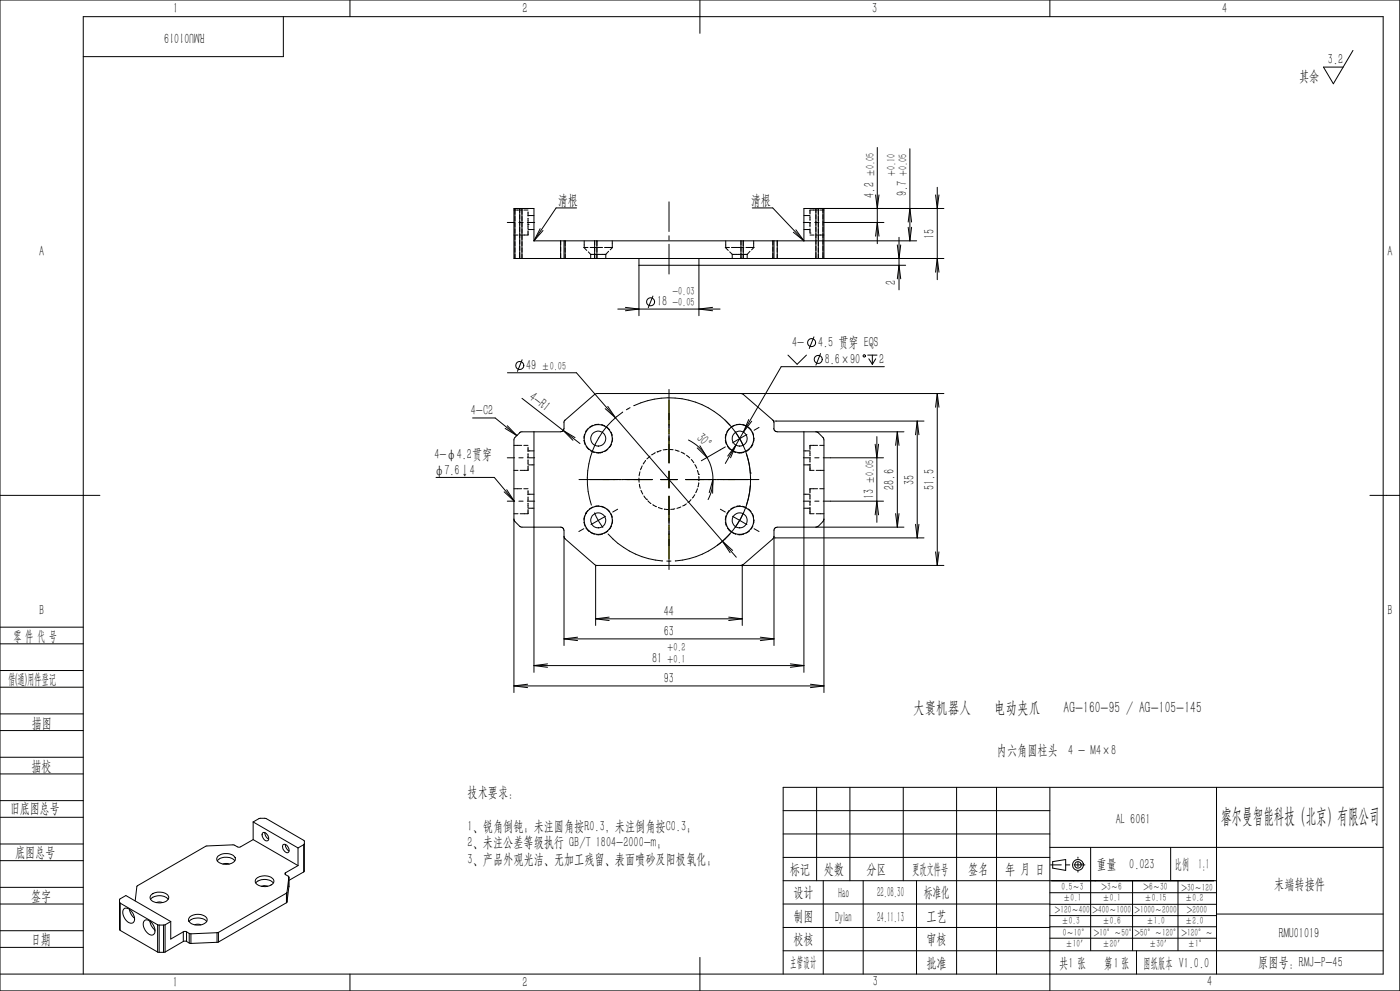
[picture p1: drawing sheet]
<svg xmlns="http://www.w3.org/2000/svg" width="420mm" height="297mm" viewBox="0 0 420 297" stroke-linecap="round" stroke-linejoin="round" font-family="sans-serif">
<g fill="none" stroke="#000" stroke-width=".3">
<path d="M0 0h419.9v297h-419.9zM85 5v12h-60M105 0v5M210 0v10M315 0v5M405.9 15.1l-5.9 10-3-5h6M262.7 58.4l.5 4.1 .5-4.1M263.2 44.2v28.8M273 44.6v27.6M280.7 58.4l.5 4.1 .5-4.1M281.2 56.1v27.7M152.2 66.7h2.2"/>
<path d="M154.2 70.4h1.2M154.2 62.9h2.3M154.5 62.5h-.3v15h.3M154.5 62.5v15M154.5 77.5h1.4M154.5 62.5h1.4M155.7 66.7h1.2M155.9 62.5h.7M155.9 77.5h.7M155.9 62.5v15M156.6 62.5h3.6v9.7M156.6 62.5v15"/>
<path d="M156.6 77.5h11.6M157.1 62.9h1.3M158.2 66.7h2.2M158.4 67.3h.1M158.4 63.5v1.3M158.4 65.4v3.1M158.4 69.2v1.2h-2.4M158.4 68.8h1.8M158.4 64.6h1.8M160.2 72.2h8M162.1 68.5l-1.9 3.7M162.9 69.1l-2.7 3.1"/>
<path d="M168.2 72.2h1M168.2 77.5h1M168.2 72.2v5.3M169.2 72.2h.3M169.2 77.5h.3M169.2 72.2v5.3M169.5 72.2v5.3M169.5 72.2h8.9M169.5 77.5h8.9M173 62.3h-6.2l-6.6 9.9M175.3 72.2v2M176.4 74.2h-1.2l.8 .9"/>
<path d="M176.5 75.5l.7 .7M177 74.2h3.7M177.2 76.2h4.5M177.2 76.2v1.3M178.4 72.2h.7M178.4 77.5h.7M178.4 72.2v5.3M179.1 72.2v5.3M179.1 72.2h43.2M179.1 77.5h43.2M181.4 74.2h2.4l-.8 .7M181.7 76.2v1.3"/>
<path d="M182.6 75.3l-.9 .9M183.7 72.2v2M191.7 79.5h80M191.7 77.5v17.1M200.7 60.5v8.9M200.7 70.7v1.2M200.7 73.2v8.9M209.7 77.5v17.1M217.7 72.2v2M218.8 74.2h-1.2l.9 .9M218.9 75.5l.8 .7M219.5 74.2h3.6"/>
<path d="M222.3 72.2h.7M222.3 77.5h.7M222.3 72.2v5.3M223 72.2v5.3M223 72.2h8.9M223 77.5h60.2M223.8 74.2h2.4l-.7 .7M224.2 76.2h-4.5v1.3M224.2 76.2v1.3M225 75.3l-.8 .9M225.7 62.3h6.1l9.4 9.9M226.1 72.2v2"/>
<path d="M231.9 72.2h.3M231.9 72.2v5.3h.3M232.2 72.2h1M232.2 72.2v5.3M233.2 72.2v5.3h-1M233.2 72.2h41.8M238 69.6l3.2 2.6M238.8 68.9l2.4 3.3M241 66.7h2.2M241.2 68.8h1.8M241.2 64.6h1.8M243 69.8h.1"/>
<path d="M243 64.8v1.3M243 66.7v1.3M243 68.6v1.2M243 70.4h1.2M244.4 66.7h1.3M244.8 62.5h.7M244.8 62.5v15h.7v-15M244.8 62.5h-3.6v9.7M244.9 70.4h2.3M245.3 62.9h-2.3v1.3M245.5 62.5h37.7M245.9 62.9h1.3"/>
<path d="M246.9 62.5h.3v15h-.3zM247 66.7h18.2M262.7 70.8l.5-4.1 .5 4.1M269.2 73.4l.5 4.1 .5-4.1M269.7 71.1v15.8M272.5 66.5l.5-4 .5 4M272.5 68.1l.5 4.1M273.5 68.1l-.5 4.1M185.3 92.6h30.7M187.6 92.1l4.1 .5-4.1 .5M195.9 88.7l-1.4 3.5M213.8 92.1l-4.1 .5 4.1 .5"/>
<path d="M269.2 83.6l.5-4.1 .5 4.1M280.7 81.6l.5-4.1 .5 4.1M152.2 111.7h20.7l48 55.3M156.6 119.4l12.4 9.6M156.6 107.8l-1.4 3.5M200.7 116.7v12.7M222.3 117.9l.7 .3 9 7.9 .2 2.3M236.4 106.4l2.7 2.8 2.8-2.8M244.2 101l-1.4 3.4M246.2 106l-1.4 3.4M260.3 106.4h2.8M260.6 107.5l1.1 1.7"/>
<path d="M261.7 106.4v2.8M262.7 107.5l-1 1.7M265.3 109.9h-30.9l-11.4 19.6M281.2 117.9v51.6M281.2 117.9l-.5 4.1M281.2 117.9l.5 4.1M283.2 117.9h-104.1l-.7 .3-9 7.7-.2 .5v2.3l-.5 .5-.5 .2h-11.9l-.4 .3M141.8 125.3h6.7l6.6 5.3M151.6 128.4l3.5 2.2M152.2 137.2h2.2M152.2 127.6l2.9 3M154.2 133.5h2.3"/>
<path d="M155.7 137.2h1.2M155.9 129.7l-1.4 1.4-.3 .6v75.9M157.1 133.5h1.3M158.2 137.2h2.2M158.4 134v1.3M158.4 135.9v1.3M158.4 137.8v1.3M158.4 139.7v1.3h-2.4M158.4 139.3h1.8M158.4 135.1h1.8M160.2 129.4v72.1M169 129l3.5 2.1"/>
<path d="M169 129l5 3.9M169 129l2.9 3M175.2 132l.3 1.2M175.3 130.1l-.1 1.3M175.9 133.8l.8 .9M176.3 128.5l-.7 1M176.7 134.7h.1M177.2 135.1l1.1 .5M177.8 127.5l-1 .6M178.3 135.6h.1M179.7 127.2l-1.3 .1M180.3 127.3l1.2 .4"/>
<path d="M180.7 135.6l-1.8 .1M182 128l.9 .9M182.3 134.6l-1 .7M182.3 121.8l2.4 3.4-3.1-2.7M183.3 129.5l.3 1.1M183.4 133.1l-.6 1.1M183.7 131.2l-.1 1.3M186.8 123.5a24.6 24.6 0 0 0-9.4 27.9M189 122.2l-1.1 .6M190.1 121.6a24.5 24.5 0 0 1 28.9 5.8M192.7 139.6l-.5 1.2M193.6 138l-.6 1.1"/>
<path d="M195 136.7l-.9 .8M196.6 135.7l-1.1 .6M197.1 135.4h.1M198.3 135l-1.2 .4M200.2 134.7l-1.2 .1M200.7 134.7l1.2 .1M200.7 129.6v9.1M202.6 134.9l1.2 .4M204.3 135.5l1.1 .6M206 136.4l.9 .8M206.5 131.9a13.2 13.2 0 0 1 5.6 5.2M207.4 137.7l.8 1"/>
<path d="M208.4 139.2l.6 1.1M209.2 134.2l2.9 2.9M210 133.6l2.1 3.5M212.1 137.1a12.8 12.8 0 0 1 1.8 6.6M217.6 132l.3 1.2M217.6 133.9l-7.2 4.2M217.8 126.2a24.5 24.5 0 0 1-2.6 37.2M217.8 130.1l-.2 1.3M218.2 133.7l.9 1M218.7 128.5l-.7 1M219.1 134.7h.1M219.6 135.1l1.1 .5"/>
<path d="M220.3 127.5l-1.1 .6M220.6 129.4l1.3 2M220.8 133.4l-3.2 5.5M220.8 133.4l-1.6 3.8M220.8 133.4l-2.5 3.3M221.9 131.4l1.2 2.3M221.9 131.4l-2.1 1.3M222.1 127.2l-1.2 .1M222.8 127.3l1.1 .4M223 129.5l-2.2 3.9M223.1 135.6l-1.8 .1M223.9 136l.6 1.9 .6 3.9"/>
<path d="M224.1 130.2l-2.2 1.2M224.5 128l.8 .9M224.6 125.7l-1.6 3.8M224.7 134.6l-1 .7M225.5 126.2l-2.5 3.3M225.7 129.5l.4 1.1M225.8 133.1l-.6 1.1M226.1 131.2l-.1 1.3M227.7 128.1l-1.5 .8M232.1 128.4l.5 .8 .6 .2h38M232.4 126.2h44.8M241 137.2h2.2"/>
<path d="M241.2 139.3h1.8M241.2 135.1h1.8M241.2 129.4v72.1M243 135.3v1.3M243 137.2v1.3M243 139.1v1.9h1.2M244.4 137.2h1.3M244.8 129.4l.5 .1 1.6 1.6M245.3 133.5h-2.3v1.2M245.9 133.5h1.3M246.8 131.1l.4 .7v75.8M247 137.2h18"/>
<path d="M262.6 133.1l.5 4.1 .5-4.1M263.1 130.9v25.6M269.2 129.4l-.5 4.1M269.2 129.4l.5 4.1M269.2 129.4v28.6M275.2 126.2l.5 4.1M275.2 126.2l-.5 4.1M275.2 126.2v35M0 148.5h30M130.8 143.1h17.5l6 7.1M151.3 147.4l3 2.8M152 146.8l2.3 3.4"/>
<path d="M152.2 150.2h2.2M154.2 155.6l.3 .7M154.2 141h1.2M154.2 154h1.2M154.2 146.5h2.3M154.5 156.3l1.9 1.7h12l.7 .6 .1 34.9M155.7 150.2h1.2M157.1 146.5h1.3M158.2 150.2h2.2M158.4 147v1.3M158.4 148.9v1.3M158.4 150.8v1.3"/>
<path d="M158.4 152.7v1.3h-2.4M158.4 152.3h1.8M158.4 148.1h1.8M173.7 143.7h12.7M175.1 158.5l-1.4 .8M175.2 156.5h.1M175.2 156.5l.3 1.2M175.3 154.6l-.1 1.3M175.8 153.8l-.5 1.7 .1 1.5 .8 1.7 1.1 .9 1.8 .5 1.5-.1 1.6-.8 .9-1.1 .6-1.8-.1-1.4-.9-1.7-1.1-.9-1.7-.6-1.5 .1-1.7 .9-.8 1.1M175.8 158.2l.9 1M176.3 153l-.7 1.1M176.7 159.2h.1"/>
<path d="M177.2 159.6l1.1 .5M177.8 152l-1 .6M178.4 153.7l1.1 2.3M179.5 156l1.3 2.1M179.5 156l-2.2 1.2M179.7 151.6l-1.2 .2M180.3 151.7l1.2 .5M181.7 154.7l-2.2 1.3M182 152.5l.9 .9M182.3 159.1l-1 .7M183.3 153.9l.3 1.2M183.4 157.6l-.6 1.1"/>
<path d="M183.7 155.7l-.1 1.3M185.3 152.6l-1.5 .9M186.6 143.7h9.1M191.7 143.3v1.2M191.8 145.1l.3 1.2M192 141.4l-.3 1.2M192.3 146.9l.5 1.2M193.2 148.6l.7 1M193.9 149.6h.1M194.4 150.1l.9 .8M195.8 151.3l1.1 .5M197.5 152.1l1.2 .4"/>
<path d="M198.2 143.7h5M199.3 152.6l1.3 .1M200.7 141.2v5M200.7 148.7v9.1M200.7 158v12.7M202.4 152.5l-1.2 .2M204.3 151.9l-1.2 .5M205.7 143.7h9.1M205.9 151l-1.1 .6M207.3 149.7l-.9 .9M208.4 148.3l-.7 1M209.2 141l.3 1.2"/>
<path d="M209.2 146.5v.1M209.2 146.6l-.5 1.1M209.5 142.2h.1M209.6 142.8v1.3M209.6 144.7l-.2 1.2M213.9 143.7a12.4 12.4 0 0 1-1.5 6M213.9 143.7l-.1 4.1M213.9 143.7l-1.1 4M215 143.7h12.7M216.1 152.6l1.5 .9M217.6 156.5l.3 1.2M217.8 154.6l-.2 1.3"/>
<path d="M218.2 158.2l.1 .1M218.3 158.3l.8 .9M218.7 153l-.7 1.1M219.1 159.2h.1M219.6 159.6l1.1 .5M219.8 154.7l2.1 1.3M220.3 152l-1.1 .6M221.9 156l-1.3 2.1M221.9 156l2.2 1.2M222.1 151.6l-1.2 .2M222.8 151.7l1.1 .5M223.1 153.7l-1.2 2.3"/>
<path d="M224.5 152.5l.8 .9M224.7 159.1l-1 .7M225.1 141.8h.1M225.1 145.6l-.2 2-1 3.8M225.1 143v1.3M225.7 153.9l.4 1.2M225.8 157.6l-.6 1.1M226.1 155.7l-.1 1.3M226.2 158.5l1.5 .8M241 150.2h2.2M241.2 152.3h1.8M241.2 148.1h1.8"/>
<path d="M243 148.3v1.3M243 150.2v1.3M243 152.1v1.9h1.2M244.4 150.2h1.3M244.9 141h2.3M244.9 154h2.3M245.3 146.5h-2.3v1.2M245.9 146.5h1.3M247 150.2h18M247.2 155.6l-.3 .7-1.4 1.4-.7 .3M262.6 154.3l.5-4.1 .5 4.1M268.7 153.9l.5 4.1"/>
<path d="M269.7 153.9l-.5 4.1M271.2 158h-38l-.7 .2-.3 .5v34.8M274.7 157.1l.5 4.1M275.7 157.1l-.5 4.1M411 148.5h8.9M169.2 160.7l.3 .8 9.4 8h104.3M178.3 160.1h.1M178.7 169.5v18M180.7 160l-1.8 .2M182.4 160a24.2 24.2 0 0 0 16.4 8.1M200 168.1h1.3M219 160a24.4 24.4 0 0 1-16.4 8.1"/>
<path d="M219.8 165l-3.1-2.8 2.3 3.5M222.7 169.5v18M222.9 169.2l-.6 .3M223.1 160.1l-1.8 .1M223.1 160v.1M232.2 160.7l-.3 .8-8.9 7.7M232.2 161.2h45M280.7 165.4l.5 4.1M281.7 165.4l-.5 4.1M0 188h25M0 193h25M160.2 199.5h81"/>
<path d="M160.2 199.5l4.1 .5M164.3 199l-4.1 .5M169.2 191.5h63M169.2 191.5l4.1 .5M173.3 191l-4.1 .5M178.7 185.5l4.1 .5M178.7 185.5h44M182.8 185l-4.1 .5M218.6 185l4.1 .5M222.7 185.5l-4.1 .5M228.1 191l4.1 .5M232.2 191.5l-4.1 .5"/>
<path d="M237.1 199l4.1 .5M241.2 199.5l-4.1 .5M0 206h25M0 201h25M0 218.9h25M0 214h25M154.2 205.6h93M154.2 205.6l4.1 .5M158.3 205.1l-4.1 .5M243.1 205.1l4.1 .5M247.2 205.6l-4.1 .5M0 231.9h25"/>
<path d="M0 226.9h25M0 239.9h25M245 236v27.9M255 236v27.9M271 236v27.9M287 236v55.9M299 236v55.9M315 236v61M365 236v55.9M415 236h-180.1v55.9M0 244.9h25M0 257.9h25"/>
<path d="M0 252.9h25M65.2 258a3.8 3.8 0 0 1 5.2 0M65.4 256.6a3.8 3.8 0 0 1 5.1 .4 1.75 1.75 0 0 1-2 2 2.91 2.91 0 0 1-3.5-1.5zM66.9 259l.7-.2 1.1 .2M75.9 251.6l-4.1 2.3-1.8-.7-8.3 .4-20.6 11.9-.5 4.5M75.9 246.3l1.9-1h2l11.4 6.6 .1 9.2-.2 .2M75.9 251.6l13.5 7.8M75.9 246.3v5.3M75.9 246.3l13.5 7.8M78.8 249.6a1.61 1.61 0 0 1 1.8 1.9 .88 .88 0 0 1-1 .5 .88 .88 0 0 1-.6-.8l-.4-1zM79.5 249.6a1.96 1.96 0 0 0 1.1 1.9M84.9 253.2a1.54 1.54 0 0 1 1.5 .7 1.54 1.54 0 0 1 0 1.6 1.73 1.73 0 0 1-1.5-2.3z"/>
<path d="M85.6 253.1v.1a2.24 2.24 0 0 0 1.1 1.8M89.4 259.4l-3.8 2.2M89.4 254.1v5.3M91.1 253.2l-1.7 .9M91.1 253.2v8.1M91.3 252.9l-.2 .3M234.9 249.9h80.1M234.9 243h80.1M234.9 257h80.1M315 254h100M315.2 259.2h3.2M315.8 258.2l3.9-.6v3.3l-3.9-.7z"/>
<path d="M319.7 259.2h1.2M322.2 259.2h3.3M323.4 256.9v.3M323.4 258.5v1.3M327.2 254v30.9M351.2 254v9.9M0 270.9h25M0 265.9h25M0 278.9h25M35.9 270.4l.2 .3M36.1 270.7l11.2 6.5M36.1 270.7v8.1"/>
<path d="M36.1 278.8l11.2 6.5M37.3 272.3a2.69 2.69 0 0 1 3 2.8 1.22 1.22 0 0 1-.6 1.6 1.22 1.22 0 0 1-1.6-.6 3 3 0 0 1-.8-3.8zM38.8 272.5a4.3 4.3 0 0 0 1.5 2.7M43.2 276.1a1.53 1.53 0 0 1 2.4 .5 2.64 2.64 0 0 1 .4 3.5 2.62 2.62 0 0 1-2.9-2.3l-.1-1zM45 276.1a4 4 0 0 0 1.5 2.6M45.2 269.5a3.7 3.7 0 0 1 5.3 0M45.6 268a3.8 3.8 0 0 1 5 .7 2.05 2.05 0 0 1-2.4 1.9 2.57 2.57 0 0 1-3.2-1.7zM46.9 270.5l.9-.2 .9 .2M47.3 277.2h.5M47.3 277.2v8.1M47.8 277.2h1.3M47.8 277.2v8.2"/>
<path d="M49.1 277.2v8.2M49.5 277.2h-.4M49.5 277.2v8.1M51.2 276.2l-13.4-7.8-1.9 1.2v9l.2 .2M51.2 276.2l-1.7 1M51.2 276.2v5.2l3.8-2.1M55 279.3h1M55 279.3v2.9M56 279.3l.8 .4M56 279.3v2.9M56.7 276.2a3.8 3.8 0 0 1 5.3 0M56.8 279.7l.5 .2"/>
<path d="M56.8 279.7v2.9M57.1 274.7a3.7 3.7 0 0 1 5 .6 2.16 2.16 0 0 1-2.7 1.9 2.2 2.2 0 0 1-2.8-1.8zM57.3 279.9v2.8M58.4 277.2l.7-.2 1.2 .2M65.1 279.5l-7.8 .4M65.1 279.5v2.9M65.5 279.4l-.4 .1M65.5 279.4v2.9M76.7 264.6a3.8 3.8 0 0 1 5.3 0M76.8 263.4a3.7 3.7 0 0 1 5.3 .3 1.64 1.64 0 0 1-1.8 1.9 3.3 3.3 0 0 1-3.7-1.2zM78.4 265.6l.7-.2 1.2 .2M85.6 261.6l-.1 .2 .1 .3"/>
<path d="M85.6 262.1l1.1 .8M85.6 261.6v.5M85.9 267.7l-20.4 11.7M85.9 267.7v2.9M85.9 270.6l-20.4 11.7M86.1 267.4l-.2 .3M86.1 270.3l-.2 .3M86.1 267.4v2.9M86.7 262.9v2.9M86.7 262.9l-.6 4.5M86.7 265.8l-.6 4.5M86.7 265.8h.1"/>
<path d="M91.1 261.3l-4.4 2.6M234.9 270.9h80.1M234.9 263.9h130.1M234.9 278h80.1M247 263.9v28M259 263.9v28M275 263.9v28M315 277.7h50M315 274.4h50M315 271h50M315 267.5h50M321.9 263.9h.1"/>
<path d="M323.4 261v.4M328.5 263.9h.1M334.9 263.9h.1M339.8 263.9v21M353.4 263.9v21M365 273.9h50M0 283.9h25M0 291.9h415v-286.9h-390v286.9M47.3 285.3l.5 .1M47.8 285.4h1.3M49.5 285.3l-.4 .1M55 282.2h1"/>
<path d="M55 282.2l-5.5 3.1M56 282.2l.8 .4M56.8 282.6l.5 .1M65.1 282.4l-7.8 .3M65.5 282.3l-.4 .1M105 291.9v5.1M210 286.9v10.1M234.9 284.9h180.1M315 281.2h50"/>
<circle cx="195.2" cy="90.5" r="1.21"/>
<circle cx="155.9" cy="109.5" r="1.22"/>
<circle cx="243.5" cy="102.7" r="1.22"/>
<circle cx="245.5" cy="107.7" r="1.2"/>
<circle cx="259.3" cy="106.6" r=".35"/>
<circle cx="179.5" cy="131.4" r="2.24"/>
<circle cx="179.5" cy="131.5" r="4.2"/>
<circle cx="221.9" cy="131.4" r="4.2"/>
<circle cx="221.9" cy="131.4" r="2.24"/>
<circle cx="179.4" cy="155.9" r="2.25"/>
<circle cx="221.9" cy="155.9" r="2.25"/>
<circle cx="221.9" cy="156" r="4.2"/>
<circle cx="323.4" cy="259.2" r=".99"/>
<circle cx="323.4" cy="259.2" r="1.63"/>
</g>
<path d="M341 284.9v7" fill="none" stroke="#0a0605" stroke-width=".3"/>
<g fill="none" stroke="#808000" stroke-width=".3">
<path d="M200.7 120v7.4M200.7 128.7v1.3M200.7 131.2v7.5M177 143.7h7.4M185.7 143.7h1.2M188.2 143.7h7.5M198.2 143.7h5M200.7 141.2v5M200.7 148.7v7.5M200.7 157.4v1.3M200.7 160v7.4M205.7 143.7h7.4"/>
<path d="M214.4 143.7h1.3M217 143.7h7.4"/>
</g>
<text font-size="6.3" x="366.3" y="246.6">睿尔曼智能科技（北京）有限公司</text>
<g font-size="4.9">
<text x="273.9" y="213.8">大寰机器人</text>
<text x="298.2" y="213.8">电动夹爪</text>
<text x="319.1" y="213.8">AG-160-95 / AG-105-145</text>
</g>
<g font-size="4.4">
<text x="51.9" y="4">1</text>
<text x="156.8" y="4">2</text>
<text x="261.6" y="4">3</text>
<text x="366.7" y="4">4</text>
<text x="61.3" y="9.8" transform="rotate(-180 61.3 9.8)">RMU01019</text>
<text x="398.4" y="19.3">3.2</text>
<text x="389.7" y="24.3">其余</text>
<text x="262.3" y="59.2" transform="rotate(-90 262.3 59.2)">4.2</text>
<text x="272" y="58.9" transform="rotate(-90 272 58.9)">9.7</text>
<text x="167.3" y="61.5">清根</text>
<text x="225.2" y="61.5">清根</text>
<text x="280.2" y="71.5" transform="rotate(-90 280.2 71.5)">15</text>
<text x="11.7" y="76.6">A</text>
<text x="416.2" y="76.6">A</text>
<text x="268.8" y="85.3" transform="rotate(-90 268.8 85.3)">2</text>
<text x="197.1" y="91.8">18</text>
<text x="237.6" y="104">4-</text>
<text x="245.4" y="104">4.5 贯穿 EQS</text>
<text x="157.9" y="110.9">49</text>
<text x="247.4" y="109.1">8.6×90</text>
<text x="263.8" y="109.1">2</text>
<text x="158.5" y="119.5" transform="rotate(38 158.5 119.5)">4-R1</text>
<text x="141.3" y="124.4">4-C2</text>
<text x="208.7" y="131.5" transform="rotate(45 208.7 131.5)">30°</text>
<text x="130.3" y="137.7">4-φ4.2贯穿</text>
<text x="130.3" y="142.2">φ7.6↓4</text>
<text x="262.1" y="149.7" transform="rotate(-90 262.1 149.7)">13</text>
<text x="268.3" y="146.8" transform="rotate(-90 268.3 146.8)">28.6</text>
<text x="274.2" y="145.2" transform="rotate(-90 274.2 145.2)">35</text>
<text x="280.2" y="146.8" transform="rotate(-90 280.2 146.8)">51.5</text>
<text x="11.8" y="184.4">B</text>
<text x="199.1" y="184.6">44</text>
<text x="416.2" y="184.4">B</text>
<text x="199.1" y="190.6">63</text>
<text x="4" y="192">零 件 代 号</text>
<text x="195.7" y="198.6">81</text>
<text x="2.5" y="205.1">借(通)用件登记</text>
<text x="199.1" y="204.7">93</text>
<text x="9.5" y="218.1">描图</text>
<text x="299.1" y="226.2">内六角圆柱头 4 - M4×8</text>
<text x="9.5" y="231.1">描校</text>
<text x="140.3" y="238.9">技术要求：</text>
<text x="3" y="243.6">旧底图总号</text>
<text x="140.3" y="248.9">1、锐角倒钝；未注圆角按R0.3，未注倒角按C0.3；</text>
<text x="334.8" y="246.9">AL 6061</text>
<text x="4.6" y="256.9">底图总号</text>
<text x="140.3" y="253.9">2、未注公差等级执行 GB/T 1804-2000-m；</text>
<text x="140.3" y="258.9">3、产品外观光洁、无加工残留、表面喷砂及阳极氧化；</text>
<text x="236.9" y="261.8">标记</text>
<text x="247.1" y="261.8">处数</text>
<text x="259.9" y="261.8">分区</text>
<text x="273.7" y="261.8">更改文件号</text>
<text x="290.4" y="261.8">签名</text>
<text x="301.5" y="261.8">年 月 日</text>
<text x="329" y="260.4">重量</text>
<text x="338.8" y="260.4">0.023</text>
<text x="352.5" y="260.4">比例 1:1</text>
<text x="9.3" y="270">签字</text>
<text x="238" y="268.8">设计</text>
<text x="251.5" y="269.1">Hao</text>
<text x="263.1" y="268.8">22.08.30</text>
<text x="277.2" y="268.8">标准化</text>
<text x="382.3" y="266.4">末端转接件</text>
<text x="238.1" y="276">制图</text>
<text x="278" y="276">工艺</text>
<text x="250.6" y="276.2">Dylan</text>
<text x="263.1" y="276.2">24.11.13</text>
<text x="383.6" y="281">RMU01019</text>
<text x="9.4" y="282.8">日期</text>
<text x="238" y="282.9">校核</text>
<text x="278" y="283">审核</text>
<text x="237.1" y="289.9">主管设计</text>
<text x="278" y="290.2">批准</text>
<text x="317.8" y="290.2">共1 张</text>
<text x="331.3" y="290.2">第1张</text>
<text x="343" y="290.2">图纸版本 V1.0.0</text>
<text x="377.5" y="289.9">原图号：RMJ-P-45</text>
<text x="51.8" y="295.8">1</text>
<text x="156.8" y="295.8">2</text>
<text x="261.8" y="295.6">3</text>
<text x="362.1" y="295.6">4</text>
</g>
<g font-size="3.5">
<text x="262.3" y="53.1" transform="rotate(-90 262.3 53.1)">±0.05</text>
<text x="268.6" y="52.7" transform="rotate(-90 268.6 52.7)">+0.10</text>
<text x="272" y="52.7" transform="rotate(-90 272 52.7)">+0.05</text>
<text x="201.7" y="88.3">-0.03</text>
<text x="201.7" y="91.8">-0.05</text>
<text x="162.5" y="110.9">±0.05</text>
<text x="262.1" y="145.1" transform="rotate(-90 262.1 145.1)">±0.05</text>
<text x="200.3" y="195.2">+0.2</text>
<text x="200.3" y="198.6">+0.1</text>
</g>
<g font-size="3.1">
<text x="318.4" y="266.8">0.5～3</text>
<text x="330.5" y="266.8">&gt;3～6</text>
<text x="343.1" y="266.8">&gt;6～30</text>
<text x="354.4" y="267">&gt;30～120</text>
<text x="316.5" y="273.7">&gt;120～400</text>
<text x="319" y="270">±0.1</text>
<text x="327.7" y="273.7">&gt;400～1000</text>
<text x="330.8" y="270">±0.1</text>
<text x="340.3" y="273.7">&gt;1000～2000</text>
<text x="343.4" y="270">±0.15</text>
<text x="355.5" y="270">±0.2</text>
<text x="356" y="273.7">&gt;2000</text>
<text x="318.4" y="277">±0.3</text>
<text x="318.9" y="280.5">0～10°</text>
<text x="328.1" y="280.5">&gt;10°～50°&gt;50°～120°</text>
<text x="330.8" y="277">±0.6</text>
<text x="343.9" y="277">±1.0</text>
<text x="354.4" y="280.5">&gt;120°～</text>
<text x="355.5" y="277">±2.0</text>
<text x="319.7" y="283.8">±10′</text>
<text x="330.8" y="283.8">±20′</text>
<text x="344.7" y="283.8">±30′</text>
<text x="356.4" y="283.8">±1°</text>
</g>
</svg>
